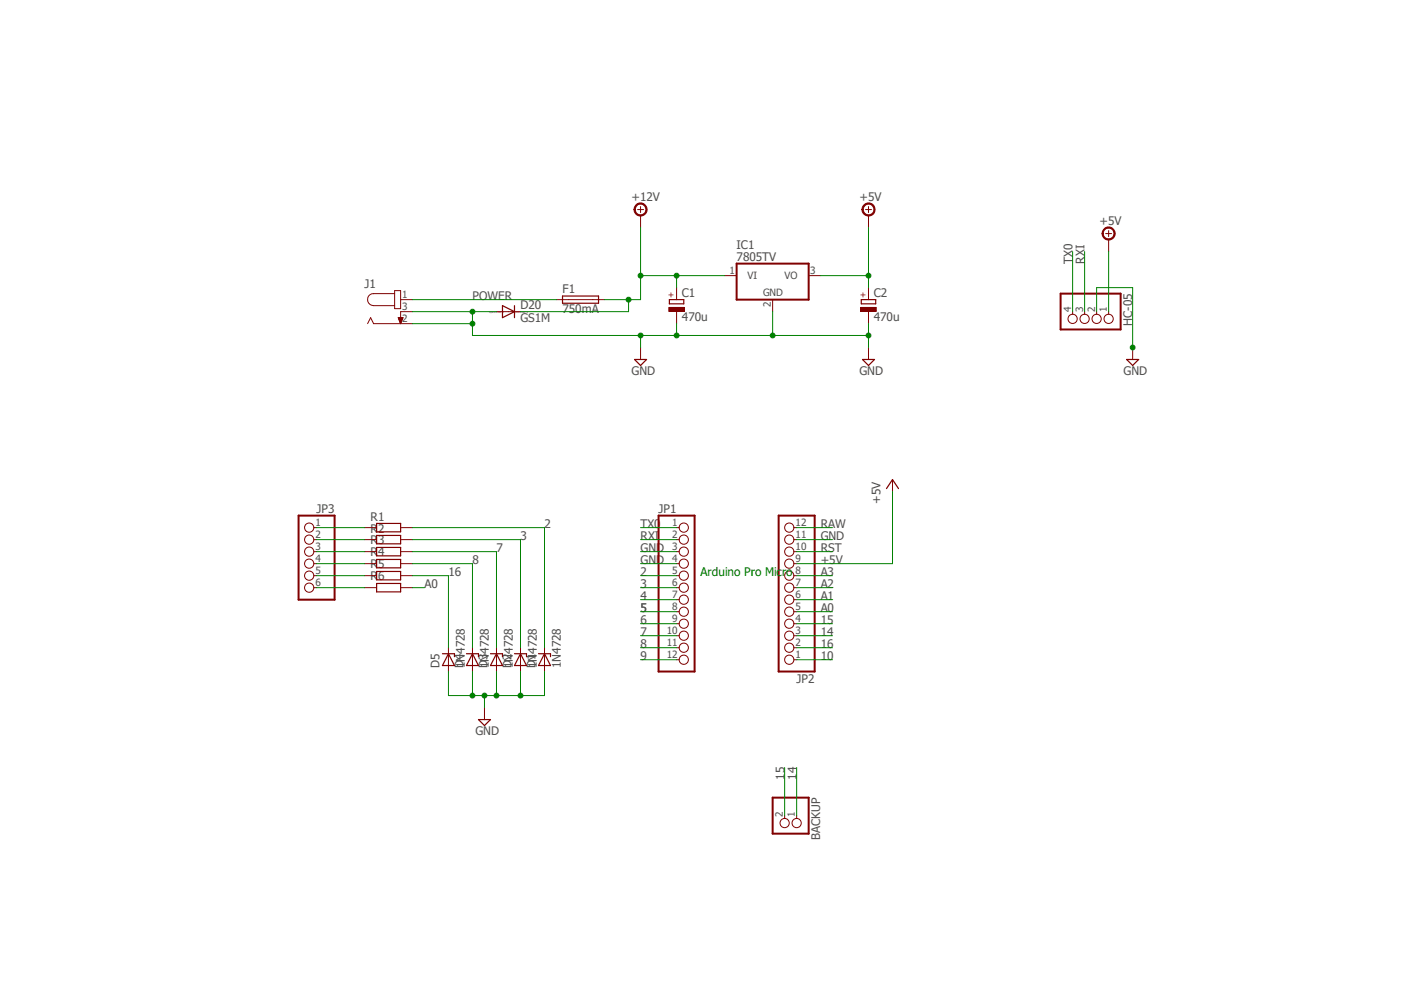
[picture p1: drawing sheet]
<svg xmlns="http://www.w3.org/2000/svg" width="297mm" height="210mm" viewBox="0 0 297 210" stroke-linecap="round" stroke-linejoin="round" font-family="sans-serif">
<path d="M62.1 39.8l181.4 138.7M243.5 39.8l-181.4 138.7" fill="none" stroke="#fff" stroke-width=".21"/>
<path d="M224.4 62.1h12.7v7.6h-12.7zM63.2 109.1h7.6v17.7h-7.6zM139.3 109.1h7.6v32.9h-7.6zM164.7 109.1h7.6v32.9h-7.6zM163.4 168.7h7.7v7.6h-7.7z" fill="none" stroke="#800000" stroke-width=".42"/>
<g fill="none" stroke="#800000" stroke-width=".21">
<path d="M183.1 44.3h1.3M183.7 43.7v1.3M77.8 68.5l.6-1.3 .6 1.3h8.2M83.5 62.1h-4.5a1.27 1.27 0 0 0-1.2 1.3 1.27 1.27 0 0 0 1.2 1.2h4.5M83.5 61.5h1.3v3.8h-1.3zM84.2 67.2h1.1l-.5 1.3zM84.2 67.2h1M84.3 67.3h.9M84.3 67.4h.8M84.4 67.6h.7M84.4 67.5h.7M84.4 67.6h.6"/>
<path d="M84.5 67.8h.5M84.5 67.9h.5M84.5 67.9h.4M84.6 68.1h.3M84.6 68h.3M84.6 68.2h.2M84.7 68.3h.1M84.7 68.4h.1M84.8 63.4h2.4M87.2 65.9h-2.4v2.6M135.5 73.5v2.5M183.7 73.5v2.5"/>
<path d="M226.9 65.9v.6M229.4 65.9v.6M232 65.9v.6M234.5 65.9v.6M66.4 111.6h.6M66.4 114.1h.6M66.4 116.7h.6M66.4 119.2h.6M77.1 111.6h2.6M77.1 114.1h2.6M77.1 116.7h2.6M77.1 119.2h2.6"/>
<path d="M84.8 111.6h2.4M84.8 114.1h2.4M84.8 116.7h2.4M84.8 119.2h2.4M143.1 111.6h.6M143.1 114.1h.6M143.1 116.7h.6M143.1 119.2h.6M167.9 111.6h.6M167.9 114.1h.6M167.9 116.7h.6M167.9 119.2h.6"/>
<path d="M188.8 101.4v2.6M66.4 121.8h.6M66.4 124.3h.6M77.1 121.8h2.6M77.1 124.3h2.6M84.8 121.8h2.4M84.8 124.3h2.4M94.9 137v5M99.9 137v5M105 137v5M115.2 137v5M143.1 121.8h.6"/>
<path d="M143.1 124.3h.6M143.1 126.8h.6M143.1 129.4h.6M143.1 131.9h.6M143.1 134.5h.6M143.1 137h.6M143.1 139.5h.6M167.9 121.8h.6M167.9 124.3h.6M167.9 126.8h.6M167.9 129.4h.6M167.9 131.9h.6"/>
<path d="M167.9 134.5h.6M167.9 137h.6M167.9 139.5h.6M166 172.5v.6M168.5 172.5v.6"/>
<circle cx="226.9" cy="67.4" r=".98"/>
<circle cx="229.4" cy="67.4" r=".98"/>
<circle cx="232" cy="67.4" r=".98"/>
<circle cx="234.5" cy="67.4" r=".98"/>
<circle cx="65.4" cy="111.6" r=".98"/>
<circle cx="65.4" cy="114.1" r=".98"/>
<circle cx="65.4" cy="119.2" r=".98"/>
<circle cx="65.4" cy="116.7" r=".98"/>
<circle cx="144.6" cy="114.1" r=".98"/>
<circle cx="144.6" cy="119.2" r=".98"/>
<circle cx="144.6" cy="111.6" r=".98"/>
<circle cx="144.6" cy="116.7" r=".98"/>
<circle cx="167" cy="116.7" r=".98"/>
<circle cx="167" cy="114.1" r=".98"/>
<circle cx="167" cy="111.6" r=".98"/>
<circle cx="167" cy="119.2" r=".98"/>
<circle cx="65.4" cy="124.3" r=".98"/>
<circle cx="65.4" cy="121.7" r=".98"/>
<circle cx="144.6" cy="126.8" r=".98"/>
<circle cx="144.6" cy="134.4" r=".98"/>
<circle cx="144.6" cy="139.5" r=".98"/>
<circle cx="144.6" cy="129.4" r=".98"/>
<circle cx="144.6" cy="131.9" r=".98"/>
<circle cx="144.6" cy="124.3" r=".98"/>
<circle cx="144.6" cy="121.7" r=".98"/>
<circle cx="144.6" cy="137" r=".98"/>
<circle cx="167" cy="126.8" r=".98"/>
<circle cx="167" cy="131.9" r=".98"/>
<circle cx="167" cy="129.4" r=".98"/>
<circle cx="167" cy="121.7" r=".98"/>
<circle cx="167" cy="139.5" r=".98"/>
<circle cx="167" cy="134.4" r=".98"/>
<circle cx="167" cy="137" r=".98"/>
<circle cx="167" cy="124.3" r=".98"/>
<circle cx="166" cy="174.1" r=".98"/>
<circle cx="168.5" cy="174.1" r=".98"/>
</g>
<g fill="none" stroke="#800000" stroke-width=".25">
<path d="M134.2 76h2.6l-1.3 1.3zM182.5 76h2.5l-1.3 1.3zM79.7 110.7h5.1v1.8h-5.1zM79.7 113.2h5.1v1.8h-5.1zM79.7 115.8h5.1v1.8h-5.1zM79.7 118.3h5.1v1.8h-5.1zM187.5 103.3l1.3-1.9 1.3 1.9M79.7 120.9h5.1v1.7h-5.1zM79.7 123.4h5.1v1.8h-5.1zM93.6 138.3h2.5v.6M94.9 138.3l1.2 2.5h-2.5zM98.7 138.3h2.5v.6"/>
<path d="M99.9 138.3l1.3 2.5h-2.5zM103.8 138.3h2.5v.6M105 138.3l1.3 2.5h-2.5zM113.9 138.3h2.6v.6M115.2 138.3l1.3 2.5h-2.6z"/>
</g>
<path d="M182.7 43.4a1.39 1.39 0 0 1 2.2 .2 1.39 1.39 0 0 1-.8 2.1 1.39 1.39 0 0 1-1.8-1.4h.3a1.15 1.15 0 0 1 1.5-1.1 1.15 1.15 0 0 1 .5 1.9 1.15 1.15 0 0 1-1.9-.4l-.1-.4h-.3z" fill-rule="evenodd" fill="#800000"/>
<path d="M182.7 43.4a1.39 1.39 0 0 1 2.2 .2 1.39 1.39 0 0 1-.8 2.1 1.39 1.39 0 0 1-1.8-1.4h.3a1.15 1.15 0 0 1 1.5-1.1 1.15 1.15 0 0 1 .5 1.9 1.15 1.15 0 0 1-1.9-.4l-.1-.4h-.3zM183.7 45.6v2.5" fill="none" stroke="#800000" stroke-width=".21"/>
<path d="M182.2 63.4h3.1v.9h-3.1z" fill="none" stroke="#800000" stroke-width=".25"/>
<path d="M182.1 65h3.3v.9h-3.3z" fill-rule="evenodd" fill="#800000"/>
<path d="M182.1 65h3.3v.9h-3.3zM183.7 60.8v2.6M183.7 65.9v2.6" fill="none" stroke="#800000" stroke-width=".21"/>
<path d="M141.6 63.4h3.1v.9h-3.1z" fill="none" stroke="#800000" stroke-width=".25"/>
<path d="M141.5 65h3.3v.9h-3.3z" fill-rule="evenodd" fill="#800000"/>
<path d="M134.9 44.3h1.2M135.5 43.7v1.3M141.5 65h3.3v.9h-3.3zM143.1 60.8v2.6M143.1 65.9v2.6" fill="none" stroke="#800000" stroke-width=".21"/>
<path d="M134.5 43.4a1.39 1.39 0 0 1 2.2 .2 1.39 1.39 0 0 1-.8 2.1 1.39 1.39 0 0 1-1.8-1.4h.3a1.13 1.13 0 0 1 1.5-1.1 1.13 1.13 0 0 1 .4 1.9 1.13 1.13 0 0 1-1.8-.4l-.1-.4h-.3z" fill-rule="evenodd" fill="#800000"/>
<path d="M134.5 43.4a1.39 1.39 0 0 1 2.2 .2 1.39 1.39 0 0 1-.8 2.1 1.39 1.39 0 0 1-1.8-1.4h.3a1.13 1.13 0 0 1 1.5-1.1 1.13 1.13 0 0 1 .4 1.9 1.13 1.13 0 0 1-1.8-.4l-.1-.4h-.3zM135.5 45.6v2.5M153.3 58.3h2.5M171.1 58.3h2.5M233.9 49.4h1.3M234.5 48.8v1.2M105 65.9h5.1M117.7 63.4h10.2M163.4 63.4v2.5M110.1 137v5" fill="none" stroke="#800000" stroke-width=".21"/>
<path d="M106.3 64.6l2.5 1.3-2.5 1.3zM108.8 64.6v2.6M119 62.6h7.6v1.5h-7.6zM108.8 138.3h2.6v.6M110.1 138.3l1.3 2.5h-2.6z" fill="none" stroke="#800000" stroke-width=".25"/>
<path d="M155.8 55.8h15.3v7.6h-15.3z" fill="none" stroke="#800000" stroke-width=".42"/>
<path d="M233.5 48.5a1.39 1.39 0 0 1 2.2 .2 1.39 1.39 0 0 1-.8 2.1 1.39 1.39 0 0 1-1.8-1.4h.3a1.15 1.15 0 0 1 1.6-1 1.15 1.15 0 0 1 .3 2 1.15 1.15 0 0 1-1.9-.6v-.4h-.3z" fill-rule="evenodd" fill="#800000"/>
<path d="M233.5 48.5a1.39 1.39 0 0 1 2.2 .2 1.39 1.39 0 0 1-.8 2.1 1.39 1.39 0 0 1-1.8-1.4h.3a1.15 1.15 0 0 1 1.6-1 1.15 1.15 0 0 1 .3 2 1.15 1.15 0 0 1-1.9-.6v-.4h-.3zM234.5 50.7v2.5M239.6 73.5v2.5M102.5 149.6v2.6" fill="none" stroke="#800000" stroke-width=".21"/>
<path d="M238.3 76h2.6l-1.3 1.3zM101.2 152.2h2.6l-1.3 1.3z" fill="none" stroke="#800000" stroke-width=".25"/>
<path d="M226.9 53.2v12.7M229.4 53.2v12.7M135.5 73.5v-2.5h48.2v2.5M143.1 68.5v2.5M135.5 111.6h7.6M135.5 114.1h7.6M135.5 116.7h7.6M135.5 119.2h7.6M168.5 114.1h7.6" fill="none" stroke="#008000" stroke-width=".21"/>
<circle cx="143.1" cy="71" r=".51" fill="#008000"/>
<g fill="none" stroke="#008000" stroke-width=".21">
<path d="M183.7 68.5v2.5"/>
<circle cx="143.1" cy="71" r=".51"/>
</g>
<circle cx="183.7" cy="71" r=".51" fill="#008000"/>
<circle cx="183.7" cy="71" r=".51" fill="none" stroke="#008000" stroke-width=".21"/>
<circle cx="135.5" cy="71" r=".51" fill="#008000"/>
<g fill="none" stroke="#008000" stroke-width=".21">
<path d="M87.2 65.9h17.8M99.9 65.9v2.6"/>
<circle cx="135.5" cy="71" r=".51"/>
</g>
<circle cx="99.9" cy="65.9" r=".51" fill="#008000"/>
<g fill="none" stroke="#008000" stroke-width=".21">
<path d="M87.2 68.5h12.7v2.5h35.6"/>
<circle cx="99.9" cy="65.9" r=".51"/>
</g>
<circle cx="99.9" cy="68.5" r=".51" fill="#008000"/>
<g fill="none" stroke="#008000" stroke-width=".21">
<path d="M163.4 65.9v5.1"/>
<circle cx="99.9" cy="68.5" r=".51"/>
</g>
<circle cx="163.4" cy="71" r=".51" fill="#008000"/>
<g fill="none" stroke="#008000" stroke-width=".21">
<path d="M232 65.9v-5.1h7.6v12.7"/>
<circle cx="163.4" cy="71" r=".51"/>
</g>
<circle cx="239.6" cy="73.5" r=".51" fill="#008000"/>
<g fill="none" stroke="#008000" stroke-width=".21">
<path d="M99.9 142v5.1M115.2 142v5.1h-20.3"/>
<circle cx="239.6" cy="73.5" r=".51"/>
</g>
<circle cx="99.9" cy="147.1" r=".51" fill="#008000"/>
<g fill="none" stroke="#008000" stroke-width=".21">
<path d="M94.9 142v5.1M105 142v5.1"/>
<circle cx="99.9" cy="147.1" r=".51"/>
</g>
<circle cx="105" cy="147.1" r=".51" fill="#008000"/>
<g fill="none" stroke="#008000" stroke-width=".21">
<path d="M110.1 142v5.1"/>
<circle cx="105" cy="147.1" r=".51"/>
</g>
<circle cx="110.1" cy="147.1" r=".51" fill="#008000"/>
<g fill="none" stroke="#008000" stroke-width=".21">
<path d="M102.5 147.1v2.5"/>
<circle cx="110.1" cy="147.1" r=".51"/>
</g>
<circle cx="102.5" cy="147.1" r=".51" fill="#008000"/>
<g fill="none" stroke="#008000" stroke-width=".21">
<path d="M173.6 58.3h10.1M183.7 48.1v12.7M87.2 111.6h28v25.4M87.2 114.1h22.9v22.9M87.2 119.2h12.7v17.8M168.5 111.6h7.6M168.5 116.7h7.6M188.8 104v15.2h-20.3M87.2 121.8h7.7v15.2M87.2 124.3h2.6M135.5 121.8h7.6M135.5 124.3h7.6"/>
<path d="M135.5 129.4h7.6M135.5 131.9h7.6M135.5 137h7.6M135.5 139.5h7.6M168.5 121.8h7.6M168.5 124.3h7.6M168.5 129.4h7.6M168.5 131.9h7.6M168.5 137h7.6M168.5 139.5h7.6M168.5 126.8h7.6M168.5 134.5h7.6"/>
<path d="M166 162.3v10.2M168.5 162.3v10.2"/>
<circle cx="102.5" cy="147.1" r=".51"/>
</g>
<circle cx="183.7" cy="58.3" r=".51" fill="#008000"/>
<g fill="none" stroke="#008000" stroke-width=".21">
<path d="M135.5 48.1v15.3h-7.6M135.5 58.3h7.6v2.5M234.5 53.2v12.7M87.2 63.4h30.5M87.2 116.7h17.8v20.3M135.5 126.8h7.6M135.5 134.5h7.6"/>
<circle cx="183.7" cy="58.3" r=".51"/>
</g>
<circle cx="135.5" cy="58.3" r=".51" fill="#008000"/>
<g fill="none" stroke="#008000" stroke-width=".21">
<path d="M133 63.4v2.5h-22.9"/>
<circle cx="135.5" cy="58.3" r=".51"/>
</g>
<circle cx="133" cy="63.4" r=".51" fill="#008000"/>
<g fill="none" stroke="#008000" stroke-width=".21">
<path d="M143.1 58.3h10.2"/>
<circle cx="133" cy="63.4" r=".51"/>
</g>
<circle cx="143.1" cy="58.3" r=".51" fill="#008000"/>
<g fill="none" stroke="#008000" stroke-width=".21">
<path d="M67 111.6h10.1M67 114.1h10.1M67 116.7h10.1M67 119.2h10.1M67 121.8h10.1M67 124.3h10.1"/>
<circle cx="143.1" cy="58.3" r=".51"/>
</g>
<g font-size="2.5" fill="#505050">
<text x="133.6" y="42.4">+12V</text>
<text x="181.8" y="42.4">+5V</text>
<text x="232.6" y="47.5">+5V</text>
<text x="155.8" y="52.6">IC1</text>
<text x="155.8" y="55.1">7805TV</text>
<text x="226.9" y="55.8" transform="rotate(-90 226.9 55.8)">TX0</text>
<text x="229.4" y="55.8" transform="rotate(-90 229.4 55.8)">RXI</text>
<text x="77.1" y="60.8">J1</text>
<text x="100" y="63.4">POWER</text>
<text x="110.1" y="65.4">D20</text>
<text x="119" y="62">F1</text>
<text x="144.3" y="62.9">C1</text>
<text x="184.9" y="62.9">C2</text>
<text x="110.1" y="68.2">GS1M</text>
<text x="119" y="66.3">750mA</text>
<text x="144.3" y="67.9">470u</text>
<text x="184.9" y="67.9">470u</text>
<text x="239.5" y="68.9" transform="rotate(-90 239.5 68.9)">HC-05</text>
<text x="133.6" y="79.2">GND</text>
<text x="181.8" y="79.2">GND</text>
<text x="237.7" y="79.2">GND</text>
<text x="186.3" y="106.5" transform="rotate(-90 186.3 106.5)">+5V</text>
<text x="67" y="108.4">JP3</text>
<text x="78.4" y="110.1">R1</text>
<text x="78.4" y="112.7">R2</text>
<text x="115.2" y="111.6">2</text>
<text x="135.5" y="111.6">TX0</text>
<text x="139.3" y="108.4">JP1</text>
<text x="173.6" y="111.6">RAW</text>
<text x="78.4" y="115.1">R3</text>
<text x="78.4" y="117.7">R4</text>
<text x="100" y="119.2">8</text>
<text x="105" y="116.7">7</text>
<text x="110.1" y="114.1">3</text>
<text x="135.5" y="114.1">RXI</text>
<text x="135.5" y="116.7">GND</text>
<text x="135.5" y="119.2">GND</text>
<text x="173.6" y="114.1">GND</text>
<text x="173.6" y="116.7">RST</text>
<text x="173.6" y="119.2">+5V</text>
<text x="78.4" y="120.2">R5</text>
<text x="78.4" y="122.8">R6</text>
<text x="89.8" y="124.3">A0</text>
<text x="94.9" y="121.8">16</text>
<text x="135.5" y="121.8">2</text>
<text x="135.5" y="124.3">3</text>
<text x="173.6" y="121.8">A3</text>
<text x="173.6" y="124.3">A2</text>
<text x="135.5" y="129.4">5</text>
<text x="135.5" y="131.9">6</text>
<text x="135.5" y="126.8">4</text>
<text x="173.6" y="126.8">A1</text>
<text x="173.6" y="129.4">A0</text>
<text x="173.6" y="131.9">15</text>
<text x="135.5" y="137">8</text>
<text x="135.5" y="134.5">7</text>
<text x="173.6" y="134.5">14</text>
<text x="173.6" y="137">16</text>
<text x="93" y="141.3" transform="rotate(-90 93 141.3)">D5</text>
<text x="98" y="141.3" transform="rotate(-90 98 141.3)">D4</text>
<text x="98.3" y="141.3" transform="rotate(-90 98.3 141.3)">1N4728</text>
<text x="103.1" y="141.3" transform="rotate(-90 103.1 141.3)">D3</text>
<text x="103.4" y="141.3" transform="rotate(-90 103.4 141.3)">1N4728</text>
<text x="108.2" y="141.3" transform="rotate(-90 108.2 141.3)">D2</text>
<text x="108.5" y="141.3" transform="rotate(-90 108.5 141.3)">1N4728</text>
<text x="113.3" y="141.3" transform="rotate(-90 113.3 141.3)">D1</text>
<text x="113.5" y="141.3" transform="rotate(-90 113.5 141.3)">1N4728</text>
<text x="118.6" y="141.3" transform="rotate(-90 118.6 141.3)">1N4728</text>
<text x="135.5" y="139.5">9</text>
<text x="173.6" y="139.5">10</text>
<text x="168.5" y="144.4">JP2</text>
<text x="100.6" y="155.4">GND</text>
<text x="166" y="164.9" transform="rotate(-90 166 164.9)">15</text>
<text x="168.5" y="164.9" transform="rotate(-90 168.5 164.9)">14</text>
<text x="173.5" y="177.7" transform="rotate(-90 173.5 177.7)">BACKUP</text>
</g>
<text font-size="2.5" fill="#008000" x="148.2" y="121.8">Arduino Pro Micro</text>
<g font-size="2.1" fill="#505050">
<text x="154.3" y="57.9">1</text>
<text x="158.2" y="59.1">VI</text>
<text x="165.9" y="59.1">VO</text>
<text x="171.4" y="57.9">3</text>
<text x="85.1" y="63">1</text>
<text x="85.1" y="65.5">3</text>
<text x="161.4" y="62.6">GND</text>
<text x="163.1" y="64.9" transform="rotate(-90 163.1 64.9)">2</text>
<text x="85.1" y="68.1">2</text>
<text x="226.6" y="66.1" transform="rotate(-90 226.6 66.1)">4</text>
<text x="229.1" y="66.1" transform="rotate(-90 229.1 66.1)">3</text>
<text x="231.6" y="66.1" transform="rotate(-90 231.6 66.1)">2</text>
<text x="234.1" y="66.1" transform="rotate(-90 234.1 66.1)">1</text>
<text x="66.8" y="111.3">1</text>
<text x="66.8" y="113.8">2</text>
<text x="142.2" y="111.3">1</text>
<text x="142.2" y="113.8">2</text>
<text x="168.3" y="113.8">11</text>
<text x="168.3" y="111.3">12</text>
<text x="66.8" y="116.3">3</text>
<text x="66.8" y="118.8">4</text>
<text x="142.2" y="116.3">3</text>
<text x="142.2" y="118.8">4</text>
<text x="168.3" y="118.8">9</text>
<text x="168.3" y="116.3">10</text>
<text x="66.8" y="121.4">5</text>
<text x="66.8" y="123.9">6</text>
<text x="142.2" y="121.4">5</text>
<text x="142.2" y="123.9">6</text>
<text x="168.3" y="123.9">7</text>
<text x="168.3" y="121.4">8</text>
<text x="142.2" y="126.4">7</text>
<text x="142.2" y="129">8</text>
<text x="142.2" y="131.5">9</text>
<text x="168.3" y="131.5">4</text>
<text x="168.3" y="129">5</text>
<text x="168.3" y="126.4">6</text>
<text x="141.1" y="134.1">10</text>
<text x="141.1" y="136.6">11</text>
<text x="168.3" y="136.6">2</text>
<text x="168.3" y="134.1">3</text>
<text x="141.1" y="139.1">12</text>
<text x="168.3" y="139.1">1</text>
<text x="165.6" y="172.7" transform="rotate(-90 165.6 172.7)">2</text>
<text x="168.1" y="172.7" transform="rotate(-90 168.1 172.7)">1</text>
</g>
<g font-size="1.8" fill="#800000">
<text x="142.5" y="63" transform="rotate(-90 142.5 63)">+</text>
<text x="183.2" y="63" transform="rotate(-90 183.2 63)">+</text>
</g>
<g font-size=".6" fill="#800080">
<text x="103.5" y="66.1">SpiceOrder 1</text>
<text x="108.5" y="66.1">SpiceOrder 2</text>
</g>
</svg>
